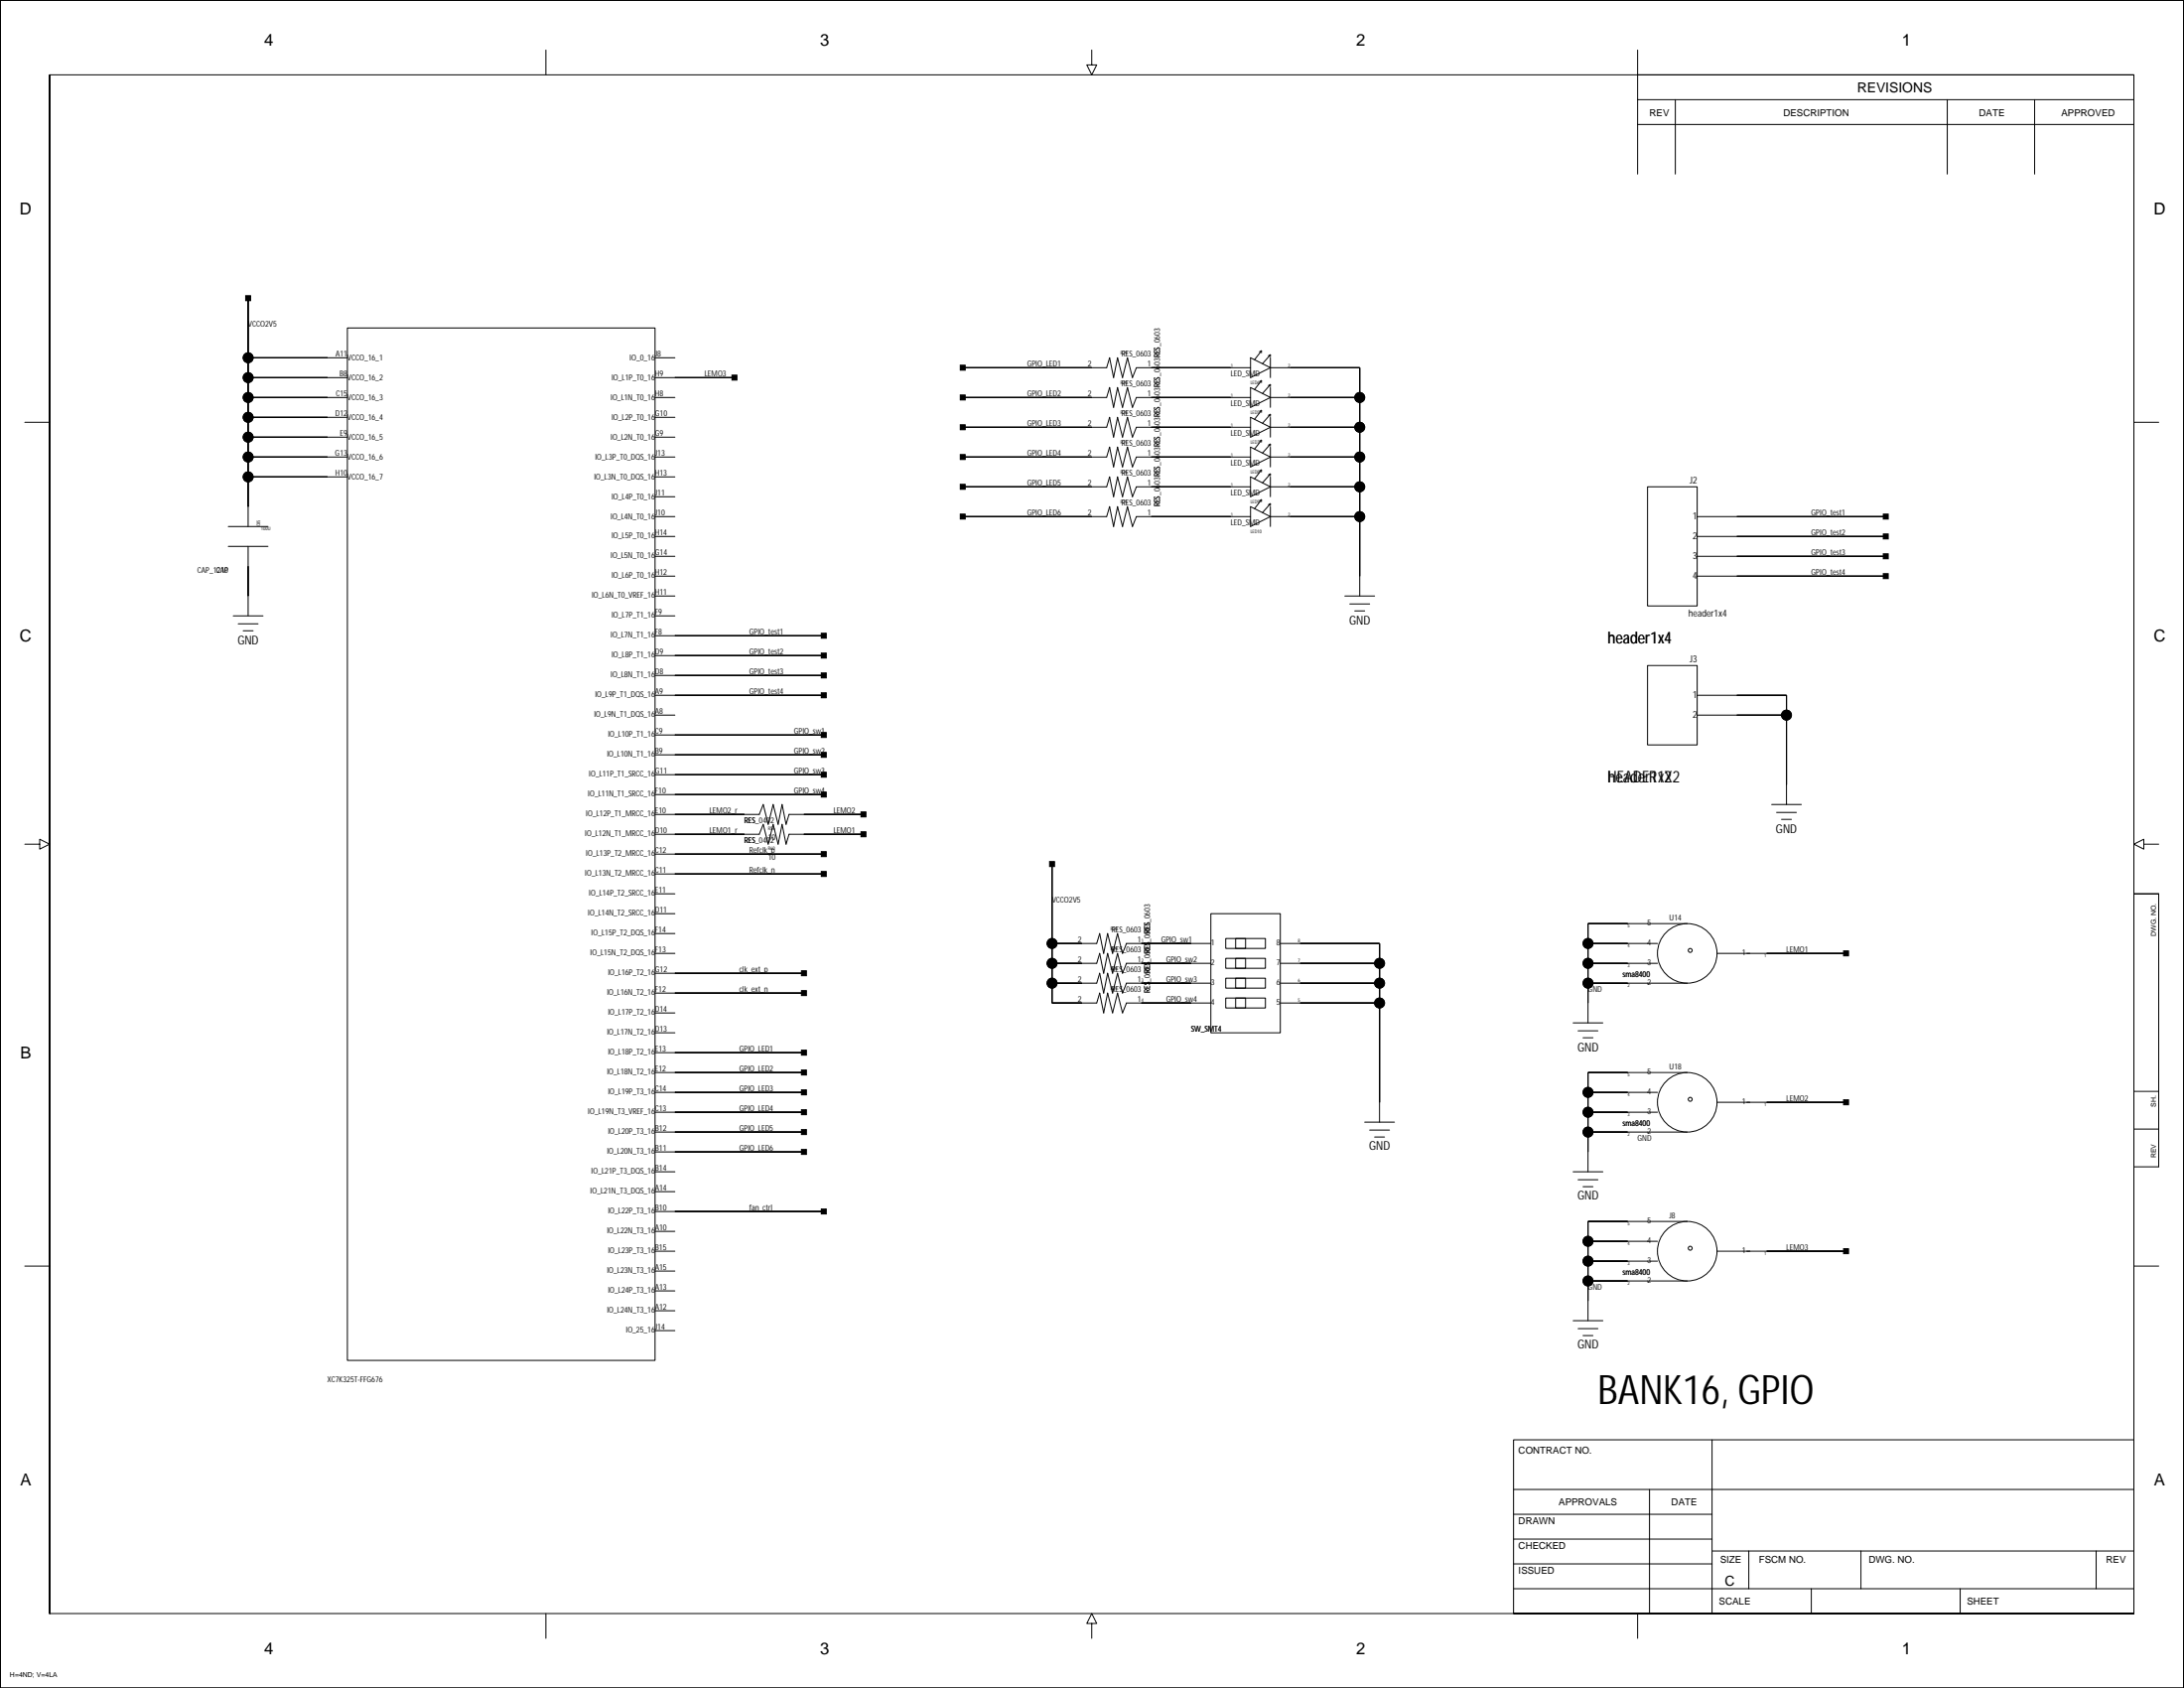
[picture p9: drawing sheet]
<svg xmlns="http://www.w3.org/2000/svg" width="559mm" height="432mm" viewBox="0 0 559 432" stroke-linecap="round" stroke-linejoin="round" font-family="sans-serif">
<g fill="none" stroke="#000" stroke-width=".25">
<path d="M0 .1h558.7v431.7h-558.7zM0 .1v431.7v-431.7h558.7v431.7h-558.7M12.7 19.1v393.7v-393.7h533.3v393.7h-533.3M139.7 12.8v6.3M279.3 12.8v3.8h-1.2l1.2 2.5 1.3-2.5h-1.3M419 19.1h127v25.4M419 12.8v31.7M419 31.8h127M419 25.5h127M428.7 25.5v19M498.2 25.5v19M520.6 25.5v19"/>
<path d="M63.5 76.3v58.4M63.5 91.5h25.4M63.5 96.6h25.4M88.9 83.9h78.7v264.1h-78.7zM167.6 91.5h5.1M167.6 96.6h20.3M246.3 94.1h36.8l.8-2.6 1 5.1 1-5.1 1.3 5.1 1.3-5.1 1.2 5.1 1.1-2.5h29.2M320 91.5l5 2.6-5 2.5zM320 99.1l5 2.6-5 2.5zM322.8 89.7v.5M322.8 97.4v.5M322.8 89.7l-.5 .3"/>
<path d="M322.8 89.7l-1.8 2.3M322.8 97.4l-.5 .2M322.8 97.4l-1.8 2.2M325 94.1h22.9v58.4M325 90.8v.5M325 91.5v5.1M325 98.4v.5M325 99.1v5.1M325 90.8l-.5 .2M325 90.8l-2 2.2M325 98.4l-.5 .2M325 98.4l-2 2.3"/>
<path d="M6.3 108h6.4M63.5 101.7h25.4M63.5 116.9h25.4M63.5 106.8h25.4M63.5 111.8h25.4M167.6 101.7h5.1M167.6 116.9h5.1M167.6 106.8h5.1M167.6 111.8h5.1M246.3 101.7h36.8l.8-2.6 1 5.1 1-5.1 1.3 5.1 1.3-5.1 1.2 5.1 1.1-2.5h29.2M246.3 109.3h36.8l.8-2.5 1 5 1-5 1.3 5 1.3-5 1.2 5 1.1-2.5h29.2M246.3 116.9h36.8l.8-2.5 1 5.1 1-5.1 1.3 5.1 1.3-5.1 1.2 5.1 1.1-2.6h29.2"/>
<path d="M320 106.8l5 2.5-5 2.5zM320 114.4l5 2.5-5 2.6zM322.8 105v.5M322.8 112.6v.5M322.8 105l-.5 .2M322.8 105l-1.8 2.3M322.8 112.6l-.5 .2M322.8 112.6l-1.8 2.3M325 101.7h22.9M325 109.3h22.9M325 116.9h22.9M325 106v.5"/>
<path d="M325 106.8v5M325 113.6v.5M325 114.4v5.1M325 106l-.5 .2M325 106l-2 2.3M325 113.6l-.5 .3M325 113.6l-2 2.3M546 108h6.3M58.4 134.7h10.2M58.4 139.8h10.2M63.5 122h25.4M63.5 139.8v17.7"/>
<path d="M167.6 137.2h5.1M167.6 132.1h5.1M167.6 122h5.1M167.6 127.1h5.1M246.3 132.1h36.8l.8-2.5 1 5.1 1-5.1 1.3 5.1 1.3-5.1 1.2 5.1 1.1-2.6h29.2M246.3 124.5h36.8l.8-2.5 1 5.1 1-5.1 1.3 5.1 1.3-5.1 1.2 5.1 1.1-2.6h29.2M320 122l5 2.5-5 2.6zM320 129.6l5 2.5-5 2.6zM322.8 120.2v.5M322.8 127.8v.5M322.8 120.2l-.5 .3M322.8 120.2l-1.8 2.3"/>
<path d="M322.8 127.8l-.5 .3M322.8 127.8l-1.8 2.3M325 132.1h22.9M325 124.5h22.9M325 121.2v.5M325 122v5.1M325 128.8v.6M325 129.6v5.1M325 121.2l-.5 .3M325 121.2l-2 2.3M325 128.8l-.5 .3M325 128.8l-2 2.3"/>
<path d="M421.5 124.5h12.7v30.5h-12.7zM434.2 137.2h48.3M434.2 132.1h48.3M59.7 157.5h7.6M60.9 159.6h5.1M167.6 147.4h5.1M167.6 142.3h5.1M167.6 152.5h5.1M167.6 157.5h5.1M344.1 152.5h7.6M345.4 154.5h5M346.6 156.3h2.6"/>
<path d="M434.2 147.4h48.3M434.2 142.3h48.3M62.2 161.4h2.6M167.6 177.9h43.2M167.6 162.6h43.2M167.6 167.7h43.2M167.6 172.8h43.2M421.5 170.2h12.7v20.4h-12.7zM434.2 177.9h22.9v27.9M167.6 182.9h5.1M167.6 188h43.2M167.6 193.1h43.2"/>
<path d="M167.6 198.2h43.2M434.2 182.9h22.9M6.3 215.9h3.9v1.3l2.5-1.3-2.5-1.2v1.2M167.6 203.3h43.2M167.6 208.3h26.7l1-2.5 1.3 5.1 1.2-5.1 1.3 5.1 1-5.1 1 5.1 .8-2.6h19M167.6 213.4h26.7l1-2.5 1.3 5 1.2-5 1.3 5 1-5 1 5 .8-2.5h19M167.6 218.5h43.2M453.3 205.8h7.6M454.6 207.8h5M455.8 209.6h2.6M548.5 215.9v1.3l-2.5-1.3 2.5-1.2v1.2h3.8M167.6 228.6h5.1"/>
<path d="M167.6 223.6h43.2M167.6 233.7h5.1M167.6 238.8h5.1M269.2 221v35.6h11.4l.8-2.6 1 5.1 1-5.1 1.3 5.1 1.2-5.1 1.3 5.1 1-2.5h21.6M309.8 233.7h17.8v30.5h-17.8zM431.7 236.3h-25.4v25.4M546 228.6h6.3v69.9h-6.3zM546 228.6h6.3M167.6 243.9h5.1M167.6 249h38.1M167.6 254h38.1M167.6 259.1h5.1"/>
<path d="M269.2 251.5h11.4l.8-2.5 1 5 1-5 1.3 5 1.2-5 1.3 5 1-2.5h21.6M269.2 246.4h11.4l.8-2.5 1 5.1 1-5.1 1.3 5.1 1.2-5.1 1.3 5.1 1-2.6h21.6M269.2 241.3h11.4l.8-2.5 1 5.1 1-5.1 1.3 5.1 1.2-5.1 1.3 5.1 1-2.6h21.6M313.6 240.1h10.2v2.5h-10.2zM313.6 245.2h10.2v2.5h-10.2zM313.6 250.2h10.2v2.6h-10.2zM313.6 255.3h10.2v2.5h-10.2zM316.2 240.1h2.5v2.5h-2.5zM316.2 245.2h2.5v2.5h-2.5zM316.2 250.2h2.5v2.6h-2.5zM316.2 255.3h2.5v2.5h-2.5zM327.6 251.5h25.4"/>
<path d="M327.6 246.4h25.4M327.6 241.3h25.4v45.8M327.6 256.6h25.4M406.3 251.5h25.4M406.3 246.4h17.8M406.3 241.3h17.8M429.2 249.5h.1M439.3 243.9h33M167.6 274.4h38.1M167.6 279.4h38.1M167.6 264.2h5.1M167.6 269.3h38.1"/>
<path d="M402.5 261.7h7.6M403.8 263.7h5M405 265.5h2.6M406.3 279.4h17.8M431.7 274.4h-25.4v25.3M546 279.2h6.3M167.6 289.6h38.1M167.6 284.5h38.1M167.6 299.7h5.1M167.6 294.7h38.1M349.2 287.1h7.6M350.4 289.1h5.1"/>
<path d="M351.7 290.9h2.5M402.5 299.7h7.6M406.3 289.6h25.4M406.3 284.5h17.8M429.2 287.6h.1M439.3 282h33M546 288.8h6.3M167.6 304.8h5.1M167.6 309.9h43.2M167.6 315h5.1M403.8 301.8h5M405 303.6h2.6"/>
<path d="M406.3 317.5h17.8M431.7 312.4h-25.4v25.4M6.3 323.9h6.4M167.6 320.1h5.1M167.6 325.1h5.1M167.6 330.2h5.1M167.6 335.3h5.1M402.5 337.8h7.6M403.8 339.9h5M406.3 327.7h25.4M406.3 322.6h17.8M429.2 325.7h.1"/>
<path d="M439.3 320.1h33M546 323.9h6.3M167.6 340.4h5.1M405 341.7h2.6M438.1 368.3v44.5M387.3 381h158.7M387.3 393.7h50.8M387.3 387.4h50.8M422.1 381v31.8M438.1 396.8h107.9M447.4 396.8v9.6M476.1 396.8v9.6"/>
<path d="M536.3 396.8v9.6M139.7 412.8v6.3M279.3 415.3h-1.2l1.2-2.5 1.3 2.5h-1.3v3.8M387.3 412.8h158.7h-158.7v-44.5h158.7v44.5M387.3 406.4h158.7M387.3 400.1h50.8M419 412.8v6.3M463.4 406.4v6.4M501.5 406.4v6.4"/>
<circle cx="63.5" cy="96.6" r="1.27"/>
<circle cx="63.5" cy="91.5" r="1.27"/>
<circle cx="63.5" cy="111.8" r="1.27"/>
<circle cx="63.5" cy="116.9" r="1.27"/>
<circle cx="63.5" cy="106.8" r="1.27"/>
<circle cx="63.5" cy="101.7" r="1.27"/>
<circle cx="347.9" cy="116.9" r="1.27"/>
<circle cx="347.9" cy="101.7" r="1.27"/>
<circle cx="347.9" cy="109.3" r="1.27"/>
<circle cx="63.5" cy="122" r="1.27"/>
<circle cx="347.9" cy="132.1" r="1.27"/>
<circle cx="347.9" cy="124.5" r="1.27"/>
<circle cx="457.1" cy="182.9" r="1.27"/>
<circle cx="269.2" cy="251.5" r="1.27"/>
<circle cx="269.2" cy="241.3" r="1.27"/>
<circle cx="269.2" cy="246.4" r="1.27"/>
<circle cx="353" cy="251.5" r="1.27"/>
<circle cx="353" cy="256.6" r="1.27"/>
<circle cx="353" cy="246.4" r="1.27"/>
<circle cx="406.3" cy="251.5" r="1.27"/>
<circle cx="406.3" cy="241.3" r="1.27"/>
<circle cx="406.3" cy="246.4" r="1.27"/>
<circle cx="431.7" cy="243.9" r="7.6"/>
<circle cx="432.5" cy="243.1" r=".51"/>
<circle cx="406.3" cy="279.4" r="1.27"/>
<circle cx="406.3" cy="289.6" r="1.27"/>
<circle cx="406.3" cy="284.5" r="1.27"/>
<circle cx="431.7" cy="282" r="7.6"/>
<circle cx="432.5" cy="281.2" r=".51"/>
<circle cx="406.3" cy="317.5" r="1.27"/>
<circle cx="432.5" cy="319.3" r=".51"/>
<circle cx="406.3" cy="322.6" r="1.27"/>
<circle cx="406.3" cy="327.7" r="1.27"/>
<circle cx="431.7" cy="320.1" r="7.6"/>
</g>
<g fill="#000" stroke="#000" stroke-width=".25">
<path d="M62.9 75.6h1.2v1.3h-1.2z" fill-rule="evenodd"/>
<path d="M63.5 76.3v15.2z" fill-rule="evenodd"/>
<path d="M63.5 91.5v5.1z" fill-rule="evenodd"/>
<path d="M63.5 96.6v5.1z" fill-rule="evenodd"/>
<path d="M63.5 91.5h20.3z" fill-rule="evenodd"/>
<path d="M63.5 96.6h20.3z" fill-rule="evenodd"/>
<path d="M187.3 96h1.3v1.2h-1.3z" fill-rule="evenodd"/>
<path d="M172.7 96.6h15.2z" fill-rule="evenodd"/>
<path d="M245.7 93.4h1.3v1.3h-1.3z" fill-rule="evenodd"/>
<path d="M246.3 94.1h33z" fill-rule="evenodd"/>
<path d="M294.6 94.1h20.3z" fill-rule="evenodd"/>
<path d="M347.9 94.1v7.6z" fill-rule="evenodd"/>
<path d="M330.1 94.1h17.8z" fill-rule="evenodd"/>
<path d="M63.5 101.7v5.1z" fill-rule="evenodd"/>
<path d="M63.5 106.8v5z" fill-rule="evenodd"/>
<path d="M63.5 111.8v5.1z" fill-rule="evenodd"/>
<path d="M63.5 116.9v5.1z" fill-rule="evenodd"/>
<path d="M63.5 116.9h20.3z" fill-rule="evenodd"/>
<path d="M63.5 111.8h20.3z" fill-rule="evenodd"/>
<path d="M63.5 106.8h20.3z" fill-rule="evenodd"/>
<path d="M63.5 101.7h20.3z" fill-rule="evenodd"/>
<path d="M245.7 101h1.3v1.3h-1.3z" fill-rule="evenodd"/>
<path d="M245.7 108.7h1.3v1.2h-1.3z" fill-rule="evenodd"/>
<path d="M245.7 116.3h1.3v1.2h-1.3z" fill-rule="evenodd"/>
<path d="M246.3 101.7h33z" fill-rule="evenodd"/>
<path d="M246.3 109.3h33z" fill-rule="evenodd"/>
<path d="M246.3 116.9h33z" fill-rule="evenodd"/>
<path d="M294.6 101.7h20.3z" fill-rule="evenodd"/>
<path d="M294.6 109.3h20.3z" fill-rule="evenodd"/>
<path d="M294.6 116.9h20.3z" fill-rule="evenodd"/>
<path d="M330.1 116.9h17.8z" fill-rule="evenodd"/>
<path d="M347.9 116.9v7.6z" fill-rule="evenodd"/>
<path d="M330.1 109.3h17.8z" fill-rule="evenodd"/>
<path d="M347.9 109.3v7.6z" fill-rule="evenodd"/>
<path d="M330.1 101.7h17.8z" fill-rule="evenodd"/>
<path d="M347.9 101.7v7.6z" fill-rule="evenodd"/>
<path d="M63.5 122v7.6z" fill-rule="evenodd"/>
<path d="M63.5 122h20.3z" fill-rule="evenodd"/>
<path d="M245.7 123.9h1.3v1.3h-1.3z" fill-rule="evenodd"/>
<path d="M245.7 131.5h1.3v1.3h-1.3z" fill-rule="evenodd"/>
<path d="M246.3 124.5h33z" fill-rule="evenodd"/>
<path d="M246.3 132.1h33z" fill-rule="evenodd"/>
<path d="M294.6 124.5h20.3z" fill-rule="evenodd"/>
<path d="M294.6 132.1h20.3z" fill-rule="evenodd"/>
<path d="M330.1 132.1h17.8z" fill-rule="evenodd"/>
<path d="M347.9 132.1v15.3z" fill-rule="evenodd"/>
<path d="M330.1 124.5h17.8z" fill-rule="evenodd"/>
<path d="M347.9 124.5v7.6z" fill-rule="evenodd"/>
<path d="M481.9 131.5h1.2v1.3h-1.2z" fill-rule="evenodd"/>
<path d="M481.9 136.6h1.2v1.3h-1.2z" fill-rule="evenodd"/>
<path d="M444.4 132.1h38.1z" fill-rule="evenodd"/>
<path d="M444.4 137.2h38.1z" fill-rule="evenodd"/>
<path d="M63.5 144.8v7.7z" fill-rule="evenodd"/>
<path d="M481.9 141.7h1.2v1.2h-1.2z" fill-rule="evenodd"/>
<path d="M481.9 146.7h1.2v1.3h-1.2z" fill-rule="evenodd"/>
<path d="M444.4 142.3h38.1z" fill-rule="evenodd"/>
<path d="M444.4 147.4h38.1z" fill-rule="evenodd"/>
<path d="M210.1 162h1.3v1.3h-1.3z" fill-rule="evenodd"/>
<path d="M210.1 167.1h1.3v1.2h-1.3z" fill-rule="evenodd"/>
<path d="M210.1 172.1h1.3v1.3h-1.3z" fill-rule="evenodd"/>
<path d="M210.1 177.2h1.3v1.3h-1.3z" fill-rule="evenodd"/>
<path d="M172.7 162.6h38.1z" fill-rule="evenodd"/>
<path d="M172.7 167.7h38.1z" fill-rule="evenodd"/>
<path d="M172.7 172.8h38.1z" fill-rule="evenodd"/>
<path d="M172.7 177.9h38.1z" fill-rule="evenodd"/>
<path d="M457.1 177.9v5z" fill-rule="evenodd"/>
<path d="M444.4 177.9h12.7z" fill-rule="evenodd"/>
<path d="M210.1 187.4h1.3v1.3h-1.3z" fill-rule="evenodd"/>
<path d="M210.1 197.5h1.3v1.3h-1.3z" fill-rule="evenodd"/>
<path d="M210.1 192.5h1.3v1.2h-1.3z" fill-rule="evenodd"/>
<path d="M172.7 188h38.1z" fill-rule="evenodd"/>
<path d="M172.7 198.2h38.1z" fill-rule="evenodd"/>
<path d="M172.7 193.1h38.1z" fill-rule="evenodd"/>
<path d="M444.4 182.9h12.7z" fill-rule="evenodd"/>
<path d="M457.1 182.9v17.8z" fill-rule="evenodd"/>
<path d="M172.7 208.3h17.8z" fill-rule="evenodd"/>
<path d="M172.7 213.4h17.8z" fill-rule="evenodd"/>
<path d="M210.1 202.6h1.3v1.3h-1.3z" fill-rule="evenodd"/>
<path d="M210.1 217.9h1.3v1.2h-1.3z" fill-rule="evenodd"/>
<path d="M172.7 203.3h38.1z" fill-rule="evenodd"/>
<path d="M172.7 218.5h38.1z" fill-rule="evenodd"/>
<path d="M220.3 207.7h1.3v1.3h-1.3z" fill-rule="evenodd"/>
<path d="M220.3 212.8h1.3v1.2h-1.3z" fill-rule="evenodd"/>
<path d="M205.7 208.3h15.2z" fill-rule="evenodd"/>
<path d="M205.7 213.4h15.2z" fill-rule="evenodd"/>
<path d="M210.1 222.9h1.3v1.3h-1.3z" fill-rule="evenodd"/>
<path d="M172.7 223.6h38.1z" fill-rule="evenodd"/>
<path d="M268.5 220.4h1.3v1.3h-1.3z" fill-rule="evenodd"/>
<path d="M269.2 221v20.3z" fill-rule="evenodd"/>
<path d="M406.3 236.3v5z" fill-rule="evenodd"/>
<path d="M406.3 236.3h10.2z" fill-rule="evenodd"/>
<path d="M205.1 248.3h1.2v1.3h-1.2z" fill-rule="evenodd"/>
<path d="M205.1 253.4h1.2v1.3h-1.2z" fill-rule="evenodd"/>
<path d="M172.7 249h33z" fill-rule="evenodd"/>
<path d="M172.7 254h33z" fill-rule="evenodd"/>
<path d="M269.2 241.3v5.1z" fill-rule="evenodd"/>
<path d="M269.2 246.4v5.1z" fill-rule="evenodd"/>
<path d="M269.2 251.5v5.1z" fill-rule="evenodd"/>
<path d="M269.2 241.3h7.6z" fill-rule="evenodd"/>
<path d="M269.2 246.4h7.6z" fill-rule="evenodd"/>
<path d="M269.2 251.5h7.6z" fill-rule="evenodd"/>
<path d="M269.2 256.6h7.6z" fill-rule="evenodd"/>
<path d="M292 241.3h12.7z" fill-rule="evenodd"/>
<path d="M292 251.5h12.7z" fill-rule="evenodd"/>
<path d="M292 256.6h12.7z" fill-rule="evenodd"/>
<path d="M292 246.4h12.7z" fill-rule="evenodd"/>
<path d="M332.7 256.6h20.3z" fill-rule="evenodd"/>
<path d="M353 256.6v25.4z" fill-rule="evenodd"/>
<path d="M332.7 251.5h20.3z" fill-rule="evenodd"/>
<path d="M353 251.5v5.1z" fill-rule="evenodd"/>
<path d="M332.7 246.4h20.3z" fill-rule="evenodd"/>
<path d="M353 246.4v5.1z" fill-rule="evenodd"/>
<path d="M332.7 241.3h20.3z" fill-rule="evenodd"/>
<path d="M353 241.3v5.1z" fill-rule="evenodd"/>
<path d="M406.3 251.5v5.1z" fill-rule="evenodd"/>
<path d="M406.3 241.3v5.1z" fill-rule="evenodd"/>
<path d="M406.3 246.4v5.1z" fill-rule="evenodd"/>
<path d="M406.3 241.3h10.2z" fill-rule="evenodd"/>
<path d="M406.3 246.4h10.2z" fill-rule="evenodd"/>
<path d="M406.3 251.5h10.2z" fill-rule="evenodd"/>
<path d="M471.7 243.2h1.3v1.3h-1.3z" fill-rule="evenodd"/>
<path d="M452 243.9h20.3z" fill-rule="evenodd"/>
<path d="M205.1 268.6h1.2v1.3h-1.2z" fill-rule="evenodd"/>
<path d="M205.1 273.7h1.2v1.3h-1.2z" fill-rule="evenodd"/>
<path d="M172.7 269.3h33z" fill-rule="evenodd"/>
<path d="M172.7 274.4h33z" fill-rule="evenodd"/>
<path d="M172.7 279.4h33z" fill-rule="evenodd"/>
<path d="M406.3 274.4v5z" fill-rule="evenodd"/>
<path d="M406.3 279.4v5.1z" fill-rule="evenodd"/>
<path d="M406.3 279.4h10.2z" fill-rule="evenodd"/>
<path d="M406.3 274.4h10.2z" fill-rule="evenodd"/>
<path d="M205.1 278.8h1.2v1.3h-1.2z" fill-rule="evenodd"/>
<path d="M205.1 283.9h1.2v1.2h-1.2z" fill-rule="evenodd"/>
<path d="M205.1 289h1.2v1.2h-1.2z" fill-rule="evenodd"/>
<path d="M205.1 294h1.2v1.3h-1.2z" fill-rule="evenodd"/>
<path d="M172.7 284.5h33z" fill-rule="evenodd"/>
<path d="M172.7 289.6h33z" fill-rule="evenodd"/>
<path d="M172.7 294.7h33z" fill-rule="evenodd"/>
<path d="M406.3 284.5v5.1z" fill-rule="evenodd"/>
<path d="M406.3 289.6v5.1z" fill-rule="evenodd"/>
<path d="M406.3 284.5h10.2z" fill-rule="evenodd"/>
<path d="M406.3 289.6h10.2z" fill-rule="evenodd"/>
<path d="M471.7 281.3h1.3v1.3h-1.3z" fill-rule="evenodd"/>
<path d="M452 282h20.3z" fill-rule="evenodd"/>
<path d="M210.1 309.3h1.3v1.2h-1.3z" fill-rule="evenodd"/>
<path d="M172.7 309.9h38.1z" fill-rule="evenodd"/>
<path d="M406.3 312.4v5.1z" fill-rule="evenodd"/>
<path d="M406.3 317.5v5.1z" fill-rule="evenodd"/>
<path d="M406.3 312.4h10.2z" fill-rule="evenodd"/>
<path d="M406.3 317.5h10.2z" fill-rule="evenodd"/>
<path d="M406.3 322.6v5.1z" fill-rule="evenodd"/>
<path d="M406.3 327.7v5.1z" fill-rule="evenodd"/>
<path d="M406.3 322.6h10.2z" fill-rule="evenodd"/>
<path d="M406.3 327.7h10.2z" fill-rule="evenodd"/>
<path d="M471.7 319.4h1.3v1.3h-1.3z" fill-rule="evenodd"/>
<path d="M452 320.1h20.3z" fill-rule="evenodd"/>
<circle cx="63.5" cy="96.6" r="1.27"/>
<circle cx="63.5" cy="91.5" r="1.27"/>
<circle cx="63.5" cy="111.8" r="1.27"/>
<circle cx="63.5" cy="116.9" r="1.27"/>
<circle cx="63.5" cy="106.8" r="1.27"/>
<circle cx="63.5" cy="101.7" r="1.27"/>
<circle cx="347.9" cy="116.9" r="1.27"/>
<circle cx="347.9" cy="101.7" r="1.27"/>
<circle cx="347.9" cy="109.3" r="1.27"/>
<circle cx="63.5" cy="122" r="1.27"/>
<circle cx="347.9" cy="132.1" r="1.27"/>
<circle cx="347.9" cy="124.5" r="1.27"/>
<circle cx="457.1" cy="182.9" r="1.27"/>
<circle cx="269.2" cy="251.5" r="1.27"/>
<circle cx="269.2" cy="241.3" r="1.27"/>
<circle cx="269.2" cy="246.4" r="1.27"/>
<circle cx="353" cy="251.5" r="1.27"/>
<circle cx="353" cy="256.6" r="1.27"/>
<circle cx="353" cy="246.4" r="1.27"/>
<circle cx="406.3" cy="251.5" r="1.27"/>
<circle cx="406.3" cy="241.3" r="1.27"/>
<circle cx="406.3" cy="246.4" r="1.27"/>
<circle cx="406.3" cy="279.4" r="1.27"/>
<circle cx="406.3" cy="289.6" r="1.27"/>
<circle cx="406.3" cy="284.5" r="1.27"/>
<circle cx="406.3" cy="317.5" r="1.27"/>
<circle cx="406.3" cy="322.6" r="1.27"/>
<circle cx="406.3" cy="327.7" r="1.27"/>
</g>
<text font-size="10.4" x="408.8" y="359.1">BANK16, GPIO</text>
<g font-size="4.2">
<text x="67.6" y="11.8">4</text>
<text x="209.8" y="11.8">3</text>
<text x="347" y="11.8">2</text>
<text x="486.6" y="11.8">1</text>
<text x="5.1" y="54.9">D</text>
<text x="551" y="54.9">D</text>
<text x="5.1" y="164.1">C</text>
<text x="411.4" y="164.5">header1x4</text>
<text x="551" y="164.1">C</text>
<text x="411.4" y="200.1">header1x2</text>
<text x="411.4" y="200.1">HEADER1X2</text>
<text x="5.2" y="270.8">B</text>
<text x="5.2" y="380">A</text>
<text x="551.2" y="380">A</text>
<text x="67.6" y="423.2">4</text>
<text x="209.8" y="423.2">3</text>
<text x="347" y="423.2">2</text>
<text x="486.6" y="423.2">1</text>
</g>
<g font-size="3.5">
<text x="475.2" y="23.7">REVISIONS</text>
<text x="441.4" y="405.5">C</text>
</g>
<g font-size="3.1">
<text x="345.2" y="159.7">GND</text>
<text x="60.8" y="164.7">GND</text>
<text x="454.4" y="213">GND</text>
<text x="403.6" y="268.9">GND</text>
<text x="350.3" y="294.3">GND</text>
<text x="403.6" y="307">GND</text>
<text x="403.6" y="345">GND</text>
</g>
<g font-size="2.5">
<text x="422.1" y="29.7">REV</text>
<text x="456.3" y="29.7">DESCRIPTION</text>
<text x="506.4" y="29.7">DATE</text>
<text x="527.4" y="29.7">APPROVED</text>
<text x="432.4" y="123.6">J2</text>
<text x="433.1" y="137.9">2</text>
<text x="433.1" y="132.8">1</text>
<text x="433.1" y="143">3</text>
<text x="433.1" y="148.1">4</text>
<text x="432" y="157.7">header1x4</text>
<text x="432.4" y="169.3">J3</text>
<text x="433.1" y="178.5">1</text>
<text x="433.1" y="183.6">2</text>
<text x="388.5" y="371.7">CONTRACT NO.</text>
<text x="388.5" y="389.8">DRAWN</text>
<text x="398.8" y="384.9">APPROVALS</text>
<text x="427.6" y="384.9">DATE</text>
<text x="388.5" y="396.1">CHECKED</text>
<text x="440.1" y="399.7">SIZE</text>
<text x="450" y="399.7">FSCM NO.</text>
<text x="478.1" y="399.7">DWG. NO.</text>
<text x="538.9" y="399.7">REV</text>
<text x="388.5" y="402.5">ISSUED</text>
<text x="439.8" y="410.3">SCALE</text>
<text x="503.3" y="410.3">SHEET</text>
</g>
<g font-size="2.1">
<text x="63.5" y="83.6">VCCO2V5</text>
<text x="85.9" y="91.2">A11</text>
<text x="88.9" y="92.1">VCCO_16_1</text>
<text x="161.1" y="92.1">IO_0_16</text>
<text x="167.6" y="91.2">J8</text>
<text x="262.8" y="93.7">GPIO_LED1</text>
<text x="278.4" y="93.7">2</text>
<text x="287" y="91.2">RES_0603</text>
<text x="293.6" y="93.7">1</text>
<text x="296.8" y="91.5" transform="rotate(-90 296.8 91.5)">RES_0603</text>
<text x="85.9" y="101.4">C15</text>
<text x="86.9" y="96.3">B8</text>
<text x="88.9" y="97.2">VCCO_16_2</text>
<text x="156.5" y="97.2">IO_L1P_T0_16</text>
<text x="167.6" y="101.4">H8</text>
<text x="167.6" y="96.3">H9</text>
<text x="180.3" y="96.3">LEMO3</text>
<text x="262.8" y="101.4">GPIO_LED2</text>
<text x="278.4" y="101.4">2</text>
<text x="287" y="98.8">RES_0603</text>
<text x="293.6" y="101.4">1</text>
<text x="296.8" y="99.1" transform="rotate(-90 296.8 99.1)">RES</text>
<text x="314.9" y="96.3">LED_SMD</text>
<text x="85.8" y="106.4">D12</text>
<text x="88.9" y="102.2">VCCO_16_3</text>
<text x="88.9" y="107.3">VCCO_16_4</text>
<text x="156.3" y="102.2">IO_L1N_T0_16</text>
<text x="156.5" y="107.3">IO_L2P_T0_16</text>
<text x="167.6" y="106.4">G10</text>
<text x="287" y="106.4">RES_0603</text>
<text x="296.8" y="106.8" transform="rotate(-90 296.8 106.8)">RES</text>
<text x="314.9" y="103.9">LED_SMD</text>
<text x="87" y="111.5">E9</text>
<text x="88.9" y="112.4">VCCO_16_5</text>
<text x="156.3" y="112.4">IO_L2N_T0_16</text>
<text x="167.6" y="111.5">G9</text>
<text x="262.8" y="109">GPIO_LED3</text>
<text x="278.4" y="109">2</text>
<text x="293.6" y="109">1</text>
<text x="314.9" y="111.5">LED_SMD</text>
<text x="85.8" y="116.6">G13</text>
<text x="88.9" y="117.5">VCCO_16_6</text>
<text x="152.2" y="117.5">IO_L3P_T0_DQS_16</text>
<text x="167.6" y="116.6">J13</text>
<text x="262.8" y="116.6">GPIO_LED4</text>
<text x="278.4" y="116.6">2</text>
<text x="287" y="114.1">RES_0603</text>
<text x="293.6" y="116.6">1</text>
<text x="296.8" y="114.4" transform="rotate(-90 296.8 114.4)">RES</text>
<text x="314.9" y="119.1">LED_SMD</text>
<text x="85.8" y="121.7">H10</text>
<text x="88.9" y="122.6">VCCO_16_7</text>
<text x="152" y="122.6">IO_L3N_T0_DQS_16</text>
<text x="167.6" y="121.7">H13</text>
<text x="262.8" y="124.2">GPIO_LED5</text>
<text x="278.4" y="124.2">2</text>
<text x="287" y="121.7">RES_0603</text>
<text x="293.6" y="124.2">1</text>
<text x="296.8" y="122" transform="rotate(-90 296.8 122)">RES</text>
<text x="156.5" y="127.6">IO_L4P_T0_16</text>
<text x="167.6" y="131.8">J10</text>
<text x="167.6" y="126.8">J11</text>
<text x="262.8" y="131.8">GPIO_LED6</text>
<text x="278.4" y="131.8">2</text>
<text x="287" y="129.3">RES_0603</text>
<text x="293.6" y="131.8">1</text>
<text x="296.8" y="129.6" transform="rotate(-90 296.8 129.6)">RES</text>
<text x="296.8" y="129.6" transform="rotate(-90 296.8 129.6)">RES_0603RES_0603RES_0603RES_0603RES_0603RES</text>
<text x="314.9" y="126.8">LED_SMD</text>
<text x="463.4" y="131.8">GPIO_test1</text>
<text x="156.3" y="132.7">IO_L4N_T0_16</text>
<text x="156.5" y="137.8">IO_L5P_T0_16</text>
<text x="167.6" y="136.9">H14</text>
<text x="314.9" y="134.4">LED_SMD</text>
<text x="463.4" y="136.9">GPIO_test2</text>
<text x="156.3" y="142.9">IO_L5N_T0_16</text>
<text x="167.6" y="142">G14</text>
<text x="463.4" y="142">GPIO_test3</text>
<text x="50.5" y="146.5">CAP_1210</text>
<text x="55.3" y="146.5">CAP</text>
<text x="156.5" y="148">IO_L6P_T0_16</text>
<text x="167.6" y="147.1">H12</text>
<text x="463.4" y="147.1">GPIO_test4</text>
<text x="151.4" y="153">IO_L6N_T0_VREF_16</text>
<text x="167.6" y="152.1">H11</text>
<text x="156.5" y="158.1">IO_L7P_T1_16</text>
<text x="167.6" y="157.2">F9</text>
<text x="156.3" y="163.2">IO_L7N_T1_16</text>
<text x="167.6" y="167.4">D9</text>
<text x="167.6" y="162.3">F8</text>
<text x="191.7" y="162.3">GPIO_test1</text>
<text x="191.7" y="167.4">GPIO_test2</text>
<text x="156.3" y="173.3">IO_L8N_T1_16</text>
<text x="156.5" y="168.3">IO_L8P_T1_16</text>
<text x="167.6" y="172.5">D8</text>
<text x="191.7" y="172.5">GPIO_test3</text>
<text x="152.2" y="178.4">IO_L9P_T1_DQS_16</text>
<text x="167.6" y="177.5">A9</text>
<text x="191.7" y="177.5">GPIO_test4</text>
<text x="152" y="183.5">IO_L9N_T1_DQS_16</text>
<text x="167.6" y="182.6">A8</text>
<text x="155.5" y="188.6">IO_L10P_T1_16</text>
<text x="167.6" y="187.7">C9</text>
<text x="203.2" y="187.7">GPIO_sw1</text>
<text x="155.3" y="193.7">IO_L10N_T1_16</text>
<text x="167.6" y="197.9">G11</text>
<text x="167.6" y="192.8">B9</text>
<text x="203.2" y="197.9">GPIO_sw3</text>
<text x="203.2" y="192.8">GPIO_sw2</text>
<text x="150.4" y="203.8">IO_L11N_T1_SRCC_16</text>
<text x="150.7" y="198.7">IO_L11P_T1_SRCC_16</text>
<text x="167.6" y="202.9">F10</text>
<text x="203.2" y="202.9">GPIO_sw4</text>
<text x="149.9" y="208.9">IO_L12P_T1_MRCC_16</text>
<text x="167.6" y="208">E10</text>
<text x="181.6" y="208">LEMO2_r</text>
<text x="213.3" y="208">LEMO2</text>
<text x="149.7" y="214">IO_L12N_T1_MRCC_16</text>
<text x="167.6" y="213.1">D10</text>
<text x="181.6" y="213.1">LEMO1_r</text>
<text x="190.5" y="210.6">RES_0402</text>
<text x="190.5" y="215.6">RES_0402</text>
<text x="196.6" y="214.9">10</text>
<text x="213.3" y="213.1">LEMO1</text>
<text x="149.9" y="219.1">IO_L13P_T2_MRCC_16</text>
<text x="167.6" y="218.2">C12</text>
<text x="191.7" y="218.2">Refclk_p</text>
<text x="196.6" y="219.9">10</text>
<text x="149.7" y="224.1">IO_L13N_T2_MRCC_16</text>
<text x="167.6" y="223.2">C11</text>
<text x="191.7" y="223.2">Refclk_n</text>
<text x="150.7" y="229.2">IO_L14P_T2_SRCC_16</text>
<text x="167.6" y="233.4">D11</text>
<text x="167.6" y="228.3">E11</text>
<text x="269.2" y="230.9">VCCO2V5</text>
<text x="150.4" y="234.3">IO_L14N_T2_SRCC_16</text>
<text x="151.3" y="239.4">IO_L15P_T2_DQS_16</text>
<text x="167.6" y="238.5">F14</text>
<text x="284.4" y="238.5">RES_0603</text>
<text x="294.3" y="238.8" transform="rotate(-90 294.3 238.8)">RES_0603</text>
<text x="294.3" y="238.8" transform="rotate(-90 294.3 238.8)">RES</text>
<text x="421.5" y="236.8">5</text>
<text x="427.1" y="235.6">U14</text>
<text x="151" y="244.5">IO_L15N_T2_DQS_16</text>
<text x="167.6" y="243.6">F13</text>
<text x="275.8" y="241">2</text>
<text x="284.4" y="243.6">RES_0603</text>
<text x="291.1" y="241">1</text>
<text x="294.3" y="243.9" transform="rotate(-90 294.3 243.9)">RES</text>
<text x="294.3" y="243.9" transform="rotate(-90 294.3 243.9)">RES_0603</text>
<text x="297.1" y="241">GPIO_sw1</text>
<text x="309.8" y="241.9">1</text>
<text x="326.6" y="241.9">8</text>
<text x="421.5" y="241.9">4</text>
<text x="445.7" y="244.5">1</text>
<text x="457.1" y="243.6">LEMO1</text>
<text x="155.5" y="249.5">IO_L16P_T2_16</text>
<text x="167.6" y="248.6">G12</text>
<text x="189.2" y="248.6">clk_ext_p</text>
<text x="275.8" y="251.2">2</text>
<text x="275.8" y="246.1">2</text>
<text x="284.4" y="248.6">RES_0603</text>
<text x="291.1" y="251.2">1</text>
<text x="291.1" y="246.1">1</text>
<text x="294.3" y="251.2" transform="rotate(-90 294.3 251.2)">_0603</text>
<text x="294.3" y="249" transform="rotate(-90 294.3 249)">RES_0603</text>
<text x="294.3" y="249" transform="rotate(-90 294.3 249)">RES</text>
<text x="298.4" y="251.2">GPIO_sw3</text>
<text x="298.4" y="246.1">GPIO_sw2</text>
<text x="309.8" y="247">2</text>
<text x="326.6" y="247">7</text>
<text x="415.2" y="249.9">sma8400</text>
<text x="421.5" y="247">3</text>
<text x="155.3" y="254.6">IO_L16N_T2_16</text>
<text x="167.6" y="253.7">F12</text>
<text x="189.2" y="253.7">clk_ext_n</text>
<text x="275.8" y="256.3">2</text>
<text x="284.4" y="253.7">RES_0603</text>
<text x="291.1" y="256.3">1</text>
<text x="294.3" y="254" transform="rotate(-90 294.3 254)">RES</text>
<text x="298.4" y="256.3">GPIO_sw4</text>
<text x="309.8" y="252.1">3</text>
<text x="309.8" y="257.1">4</text>
<text x="326.6" y="257.1">5</text>
<text x="326.6" y="252.1">6</text>
<text x="406.3" y="253.7">GND</text>
<text x="421.5" y="252.1">2</text>
<text x="155.5" y="259.7">IO_L17P_T2_16</text>
<text x="167.6" y="263.9">D13</text>
<text x="167.6" y="258.8">D14</text>
<text x="304.7" y="263.9">SW_SMT4</text>
<text x="155.3" y="264.8">IO_L17N_T2_16</text>
<text x="155.5" y="269.8">IO_L18P_T2_16</text>
<text x="167.6" y="269">E13</text>
<text x="189.2" y="269">GPIO_LED1</text>
<text x="155.3" y="274.9">IO_L18N_T2_16</text>
<text x="167.6" y="274">E12</text>
<text x="189.2" y="274">GPIO_LED2</text>
<text x="421.5" y="274.9">5</text>
<text x="427.1" y="273.7">U18</text>
<text x="155.5" y="280">IO_L19P_T3_16</text>
<text x="167.6" y="279.1">C14</text>
<text x="189.2" y="279.1">GPIO_LED3</text>
<text x="421.5" y="280">4</text>
<text x="457.1" y="281.7">LEMO2</text>
<text x="150.4" y="285.1">IO_L19N_T3_VREF_16</text>
<text x="167.6" y="284.2">C13</text>
<text x="189.2" y="284.2">GPIO_LED4</text>
<text x="421.5" y="285.1">3</text>
<text x="445.7" y="282.5">1</text>
<text x="155.5" y="290.2">IO_L20P_T3_16</text>
<text x="167.6" y="289.3">B12</text>
<text x="189.2" y="289.3">GPIO_LED5</text>
<text x="415.2" y="288">sma8400</text>
<text x="419" y="291.8">GND</text>
<text x="421.5" y="290.2">2</text>
<text x="155.3" y="295.2">IO_L20N_T3_16</text>
<text x="167.6" y="294.4">B11</text>
<text x="167.6" y="299.4">B14</text>
<text x="189.2" y="294.4">GPIO_LED6</text>
<text x="151" y="305.4">IO_L21N_T3_DQS_16</text>
<text x="151.3" y="300.3">IO_L21P_T3_DQS_16</text>
<text x="167.6" y="304.5">A14</text>
<text x="155.5" y="310.5">IO_L22P_T3_16</text>
<text x="167.6" y="309.6">B10</text>
<text x="191.7" y="309.6">fan_ctrl</text>
<text x="427.1" y="311.7">J8</text>
<text x="155.3" y="315.6">IO_L22N_T3_16</text>
<text x="167.6" y="314.7">A10</text>
<text x="421.5" y="313">5</text>
<text x="155.5" y="320.6">IO_L23P_T3_16</text>
<text x="167.6" y="319.7">B15</text>
<text x="421.5" y="323.2">3</text>
<text x="421.5" y="318.1">4</text>
<text x="445.7" y="320.6">1</text>
<text x="457.1" y="319.7">LEMO3</text>
<text x="155.3" y="325.7">IO_L23N_T3_16</text>
<text x="167.6" y="329.9">A13</text>
<text x="167.6" y="324.8">A15</text>
<text x="406.3" y="329.9">GND</text>
<text x="415.2" y="326.1">sma8400</text>
<text x="421.5" y="328.3">2</text>
<text x="155.3" y="335.9">IO_L24N_T3_16</text>
<text x="155.5" y="330.8">IO_L24P_T3_16</text>
<text x="167.6" y="335">A12</text>
<text x="160.1" y="340.9">IO_25_16</text>
<text x="167.6" y="340.1">J14</text>
<text x="83.8" y="353.6">XC7K325T-FFG676</text>
</g>
<g font-size="1.8">
<text x="551.7" y="239.5" transform="rotate(-90 551.7 239.5)">DWG. NO.</text>
<text x="551.7" y="283.2" transform="rotate(-90 551.7 283.2)">SH.</text>
<text x="551.7" y="296.2" transform="rotate(-90 551.7 296.2)">REV</text>
<text x="2.5" y="428.9">H=4ND; V=4LA</text>
</g>
<g font-size="1.2">
<text x="286.7" y="90.8">R39</text>
<text x="314.9" y="93.9">1</text>
<text x="329.5" y="93.9">2</text>
<text x="286.7" y="98.4">R40</text>
<text x="314.9" y="101.5">1</text>
<text x="320" y="98.2">LED6</text>
<text x="329.5" y="101.5">2</text>
<text x="286.7" y="106">R38</text>
<text x="320" y="105.8">LED5</text>
<text x="286.7" y="113.6">R27</text>
<text x="314.9" y="109.1">1</text>
<text x="320" y="113.4">LED7</text>
<text x="329.5" y="109.1">2</text>
<text x="314.9" y="116.7">1</text>
<text x="329.5" y="116.7">2</text>
<text x="286.7" y="121.2">R26</text>
<text x="314.9" y="124.3">1</text>
<text x="320" y="121">LED8</text>
<text x="329.5" y="124.3">2</text>
<text x="286.7" y="128.9">R25</text>
<text x="314.9" y="132">1</text>
<text x="320" y="128.7">LED9</text>
<text x="329.5" y="132">2</text>
<text x="66.6" y="134.7" transform="rotate(-90 66.6 134.7)">C85</text>
<text x="66.8" y="135.7">100U</text>
<text x="320" y="136.3">LED10</text>
<text x="196.6" y="212.5">R56</text>
<text x="196.6" y="217.5">R60</text>
<text x="284.2" y="238">R50</text>
<text x="416.5" y="237.3">5</text>
<text x="284.2" y="243.1">R49</text>
<text x="292" y="241.2">1</text>
<text x="332.1" y="241.2">8</text>
<text x="416.5" y="242.4">4</text>
<text x="451.4" y="244.9">1</text>
<text x="284.2" y="248.2">R48</text>
<text x="292" y="251.3">3</text>
<text x="292" y="246.2">2</text>
<text x="332.1" y="246.2">7</text>
<text x="332.1" y="251.3">6</text>
<text x="416.5" y="247.4">3</text>
<text x="284.2" y="253.3">R47</text>
<text x="292" y="256.4">4</text>
<text x="332.1" y="256.4">5</text>
<text x="416.5" y="252.5">2</text>
<text x="416.5" y="275.4">5</text>
<text x="416.5" y="280.5">4</text>
<text x="416.5" y="285.5">3</text>
<text x="451.4" y="283">1</text>
<text x="416.5" y="290.6">2</text>
<text x="416.5" y="313.5">5</text>
<text x="416.5" y="318.5">4</text>
<text x="416.5" y="323.6">3</text>
<text x="451.4" y="321.1">1</text>
<text x="416.5" y="328.7">2</text>
</g>
</svg>
